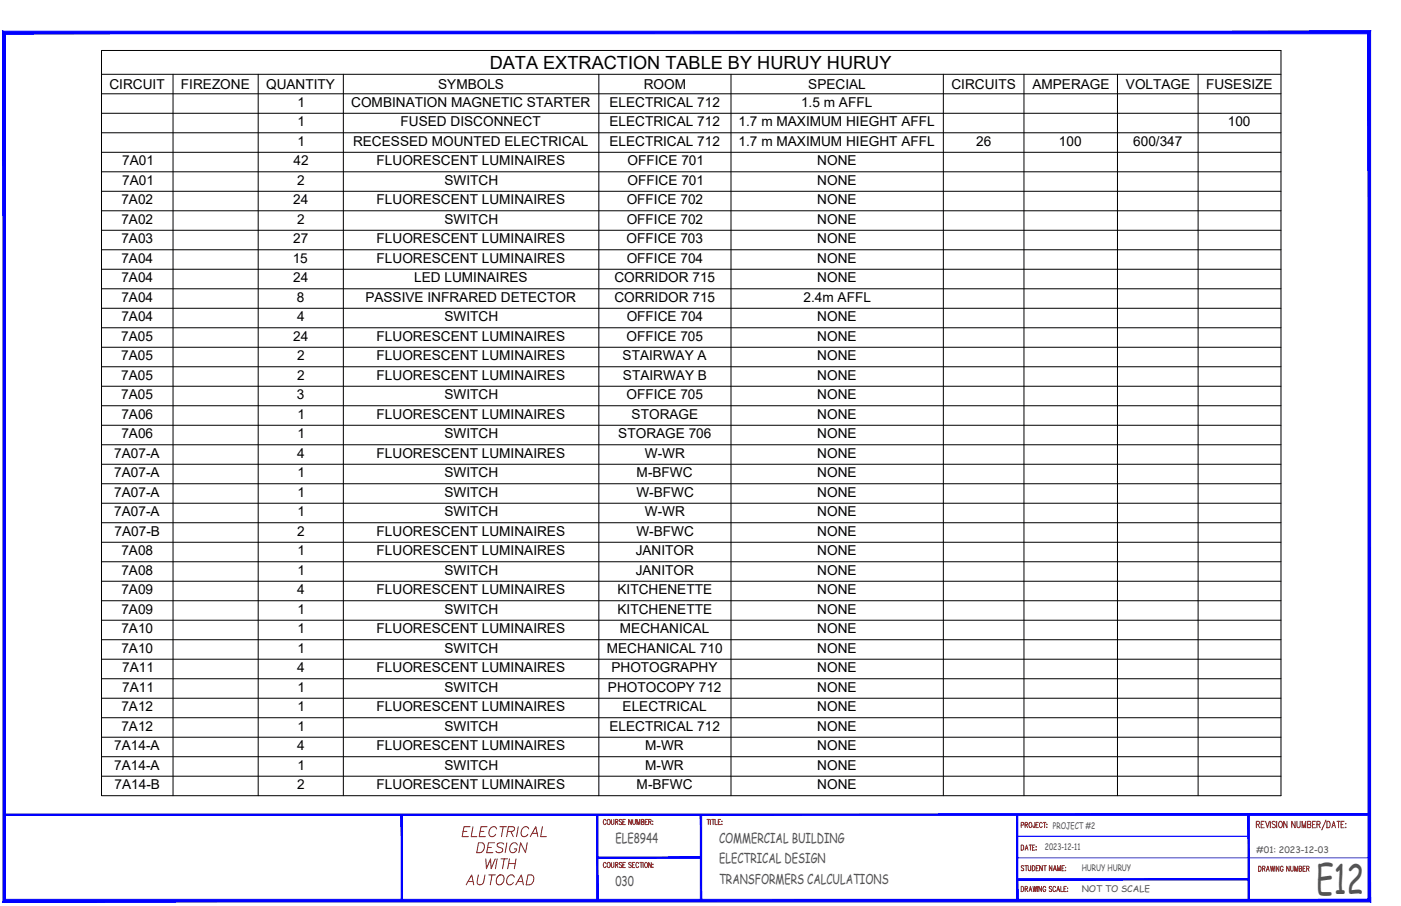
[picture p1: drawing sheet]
<svg xmlns="http://www.w3.org/2000/svg" width="432mm" height="279mm" viewBox="0 0 432 279" stroke-linecap="round" stroke-linejoin="round" font-family="sans-serif">
<!-- layer: E-SM-TAB-DEXT -->
<g fill="none" stroke="#000" stroke-width=".31">
<path d="M31.3 15.6h363.5v229.8h-363.5zM31.3 22.9h363.5M31.3 28.9h363.5M31.3 34.9h363.5M53.3 22.9v222.5M79.6 22.9v222.5M105.8 22.9v222.5M184.6 22.9v222.5M225.3 22.9v222.5M290.7 22.9v222.5M315.6 22.9v222.5M344.4 22.9v222.5"/>
<path d="M369.3 22.9v222.5M31.3 40.9h363.5M31.3 47h363.5M31.3 53h363.5M31.3 59h363.5M31.3 65h363.5M31.3 71h363.5M31.3 77h363.5M31.3 83h363.5M31.3 89.1h363.5M31.3 95.1h363.5M31.3 101.1h363.5"/>
<path d="M31.3 107.1h363.5M31.3 113.1h363.5M31.3 119.1h363.5M31.3 125.1h363.5M31.3 131.1h363.5M31.3 137.2h363.5M31.3 143.2h363.5M31.3 149.2h363.5M31.3 155.2h363.5M31.3 161.2h363.5M31.3 167.2h363.5M31.3 173.2h363.5"/>
<path d="M31.3 179.2h363.5M31.3 185.3h363.5M31.3 191.3h363.5M31.3 197.3h363.5M31.3 203.3h363.5M31.3 209.3h363.5M31.3 215.3h363.5M31.3 221.3h363.5M31.3 227.4h363.5M31.3 233.4h363.5M31.3 239.4h363.5"/>
</g>
<!-- layer: A-TL-LIN-BRDR -->
<g fill="#00f" stroke="#00f" stroke-width=".31">
<path d="M1.7 277.4l-.8 .8 420.7-.8zM.9 278.2l420.7-.8 .8 .8zM421.6 10.4v267l.8 .8zM421.6 10.4l.8-.8v268.6zM1.7 10.4h419.9l.8-.8zM.9 9.6h421.5l-420.7 .8zM.9 9.6l.8 267.8v-267zM.9 9.6l.8 267.8-.8 .8z"/>
<path d="M1.3 251v.4l420.7-.4zM1.3 251.4l420.7-.4v.4z"/>
<path d="M183.9 251.2l.4 26.6v-26.6zM183.9 251.2l.4 26.6h-.4z"/>
<path d="M123.6 251.2l.5 26.6v-26.6zM123.6 251.2l.5 26.6h-.5z"/>
<path d="M215.8 251.2l.5 26.6v-26.6zM215.8 251.2l.5 26.6h-.5z"/>
<path d="M313.3 251.2l.4 26.6v-26.6zM313.3 251.2l.4 26.6h-.4z"/>
<path d="M384.7 251.2l.4 26.6v-26.6zM384.7 251.2l.4 26.6h-.4z"/>
<path d="M184.1 264.3v.4l32-.4zM184.1 264.7l32-.4v.4z"/>
</g>
<!-- layer: A-TL-TXT-RED -->
<g fill="none" stroke="#f00" stroke-width=".31">
<path d="M186.8 253.1a.45 .45 0 0 0-.6-.4 .45 .45 0 0 0-.3 .6v.4a.45 .45 0 0 0 .3 .6 .45 .45 0 0 0 .6-.4M187.4 252.8l.1-.1a.83 .83 0 0 1 .6 .8 .83 .83 0 0 1-.6 .8 1.12 1.12 0 0 1-.1-1.5zM188.4 252.7v1.1l.3 .5 .5-.5v-1.1M189.6 253.5l.7-.1v-.6l-.7-.1v1.6M190 253.5l.4 .8M191.6 252.9l-.3-.2-.5 .2 .1 .4 .5 .2a.42 .42 0 0 1 .1 .7 .42 .42 0 0 1-.7-.1M192 253.5h.4M192.7 252.7h-.7v1.6h.7M194.6 252.7v1.6l-.8-1.6v1.6M195 252.7v1.1l.4 .5 .4-.5v-1.1M196.3 254.3v-1.6l.4 1.6 .5-1.6v1.6M197.6 253.5l.7-.1v-.6l-.7-.1v1.6l.8-.2v-.3l-.2-.3"/>
<path d="M198.8 253.5h.5M199.6 252.7h-.8v1.6h.8M199.9 253.5l.7-.1v-.6l-.7-.1v1.6M200.3 253.5l.4 .8M201.2 253.2h.1M201.2 254.1v.2zM217.9 252.7h.8M218.3 252.7v1.6M218.9 252.7v1.6M219.4 252.7h.8M219.8 252.7v1.6M220.4 252.7v1.6h.7"/>
<path d="M221.4 253.5h.4M222.1 252.7h-.7v1.6h.7M222.5 253.2h.1M222.5 254.1v.2zM314.7 254.5l.7-.1v-.7l-.7-.1v1.6M315.9 254.4l.7-.1v-.6l-.7-.1v1.6M316.3 254.4l.4 .8M317.4 253.7l.1-.1a.84 .84 0 0 1 .6 .8 .84 .84 0 0 1-.6 .8 1.13 1.13 0 0 1-.1-1.5zM318.9 253.6l-.1 1.5h-.3l-.1-.4M319.3 254.4h.4M320 253.6h-.7v1.6h.7M321.2 254a.45 .45 0 0 0-.5-.4 .45 .45 0 0 0-.3 .6v.4a.45 .45 0 0 0 .3 .6 .45 .45 0 0 0 .5-.4"/>
<path d="M321.6 253.6h.8M322 253.6v1.6M322.6 254.1v.2zM322.6 255.1v.1zM387.2 254.2l.9-.1v-.7l-.9-.1v2M387.7 254.2l.5 1.1M388.7 254.2h.6M389.6 253.3h-.9v2h.9M390.1 253.3l.5 2 .6-2M391.5 253.3v2M393.1 253.6l-.4-.3-.6 .3 .1 .4 .6 .3a.53 .53 0 0 1 .1 .9 .53 .53 0 0 1-.8-.2M393.5 253.3v2"/>
<path d="M394.4 253.4l.1-.1a1.06 1.06 0 0 1 .8 1 1.06 1.06 0 0 1-.8 1 1.39 1.39 0 0 1-.1-1.9zM396.7 253.3v2l-1-2v2M399.1 253.3v2l-1-2v2M399.7 253.3v1.4l.4 .6 .6-.3v-1.7M401.3 255.3v-2l.6 2 .5-2v2M403 254.2l.9-.1v-.7l-.9-.1v2l.9-.2 .1-.5-.3-.4M404.5 254.2h.6M405.5 253.3h-1v2h1M405.9 254.2l.8-.1v-.7l-.8-.1v2M406.4 254.2l.5 1.1M408.7 252.9l-1.3 3M409 253.3a1.08 1.08 0 0 1 1 .7 1.08 1.08 0 0 1-.3 1.2l-.7 .1z"/>
<path d="M410.5 255.3l.5-2 .6 2M410.7 254.6h.7M412.1 253.3h1M412.5 253.3v2M413.3 254.2h.6M414.3 253.3h-1v2h1M414.8 253.9v.2zM414.8 255.1v.2zM186.8 266.3a.45 .45 0 0 0-.6-.3 .45 .45 0 0 0-.3 .6v.3a.45 .45 0 0 0 .3 .6 .45 .45 0 0 0 .6-.3M187.4 266h.1a.83 .83 0 0 1 .6 .8 .83 .83 0 0 1-.6 .8 1.12 1.12 0 0 1-.1-1.6zM188.4 266v1.1l.3 .5 .5-.5v-1.1M189.6 266.7l.7-.1v-.6h-.7v1.6"/>
<path d="M190 266.7l.4 .9M191.6 266.2l-.3-.2-.5 .2 .1 .4 .5 .2a.42 .42 0 0 1 .1 .7 .42 .42 0 0 1-.7-.2M192 266.7h.4M192.7 266h-.7v1.6h.7M194.6 266.2l-.3-.2-.5 .2 .1 .4 .4 .2a.42 .42 0 0 1 .2 .7 .42 .42 0 0 1-.7-.2M194.9 266.7h.5M195.7 266h-.8v1.6h.8M196.9 266.3a.45 .45 0 0 0-.6-.3 .45 .45 0 0 0-.3 .6v.3a.45 .45 0 0 0 .3 .6 .45 .45 0 0 0 .6-.3M197.2 266h.8M197.6 266v1.6M198.2 266v1.6M198.9 266h.1a.83 .83 0 0 1 .6 .8 .83 .83 0 0 1-.6 .8 1.13 1.13 0 0 1-.1-1.6z"/>
<path d="M200.7 266v1.6l-.8-1.6v1.6M201.2 266.5v.1zM201.2 267.4v.2zM314.7 273.4a.8 .8 0 0 1 .9 .8 .8 .8 0 0 1-.9 .8zM314.7 260.6a.8 .8 0 0 1 .9 .8 .8 .8 0 0 1-.9 .8zM315.5 267.2l-.3-.3-.5 .3 .1 .3 .5 .3a.42 .42 0 0 1 .1 .7 .42 .42 0 0 1-.7-.2M315.9 266.9h.8M315.9 274.1l.7-.1v-.6h-.7v1.6M315.9 262.2l.5-1.6 .4 1.6M316.1 261.7h.6M316.3 266.9v1.6M316.3 274.1l.4 .9"/>
<path d="M316.9 266.9v1.2l.3 .4 .4-.2 .1-1.4M317.1 275l.5-1.6 .4 1.6M317.2 260.6h.8M317.3 274.4h.6M317.6 260.6v1.6M318.1 266.9a.8 .8 0 0 1 .9 .8 .8 .8 0 0 1-.9 .8zM318.2 261.4h.5M318.4 273.4l.3 1.6 .2-1.6 .3 1.6 .3-1.6M318.9 260.6h-.7v1.6h.7M319.3 261.1v.2zM319.3 262v.2zM319.3 267.7h.5"/>
<path d="M319.7 273.4v1.6M320.1 266.9h-.8v1.6h.8M321 273.4v1.6l-.8-1.6v1.6M321.2 266.9v1.6l-.8-1.6v1.6M321.7 266.9h.8M322.1 266.9v1.6M322.3 273.7a.45 .45 0 0 0-.5-.3 .45 .45 0 0 0-.4 .6v.3a.46 .46 0 0 0 .5 .7 .46 .46 0 0 0 .4-.7h-.3M324.2 273.6l-.3-.2-.5 .2 .1 .4 .4 .2a.42 .42 0 0 1 .1 .7 .42 .42 0 0 1-.6-.2M324.2 266.9v1.6l-.8-1.6v1.6M324.7 268.5l.4-1.6 .5 1.6M324.8 268h.6M325.4 273.7a.44 .44 0 0 0-.6-.3 .44 .44 0 0 0-.3 .6v.3a.44 .44 0 0 0 .3 .6 .44 .44 0 0 0 .6-.3"/>
<path d="M325.7 275l.4-1.6 .5 1.6M325.9 274.4h.5M325.9 268.5v-1.6l.5 1.6 .4-1.6v1.6M327 273.4v1.6h.6M327.3 267.7h.4M327.9 274.1h.5M328 266.9h-.7v1.6h.7M328.4 267.5v.1zM328.4 268.4v.1zM328.7 273.4h-.8v1.6h.8M329.1 273.9v.1zM329.1 274.8v.2z"/>
<path d="M387.9 267.1a.8 .8 0 0 1 .8 .8 .8 .8 0 0 1-.8 .8zM389.1 267.9l.7-.1v-.6l-.7-.1v1.6M389.5 267.9l.4 .8M390.3 268.7l.4-1.6 .5 1.6M390.5 268.2h.5M391.6 267.1l.2 1.6 .3-1.6 .3 1.6 .3-1.6M392.9 267.1v1.6M394.2 267.1v1.6l-.8-1.6v1.6M395.5 267.5a.45 .45 0 0 0-.6-.4 .45 .45 0 0 0-.3 .6v.4a.46 .46 0 0 0 .4 .6 .46 .46 0 0 0 .5-.6h-.3M397.3 267.1v1.6l-.8-1.6v1.6M397.8 267.1v1.1l.3 .5 .4-.2 .1-1.4M399 268.7v-1.6l.5 1.6 .5-1.6v1.6"/>
<path d="M400.4 267.9l.7-.1v-.6l-.7-.1v1.6l.7-.1 .1-.4-.3-.3M401.6 267.9h.5M402.3 267.1h-.7v1.6h.7M402.7 267.9l.7-.1v-.6l-.7-.1v1.6M403.1 267.9l.4 .8"/>
</g>
<!-- layer: A-TL-LIN-HORZ -->
<path d="M313.5 271.4h71.4v-.4zM313.5 271h71.4l-71.4 .4z" fill="#00f" stroke="#00f" stroke-width=".31"/>
<path d="M313.5 257.9h71.4M313.5 264.6h108.5" fill="none" stroke="#00f" stroke-width=".31"/>
<!-- layer: E-NW-TAB-CCT -->
<path d="M1.3 10h420.7v241.2h-420.7z" fill="none" stroke="#00f" stroke-width=".31"/>
<text font-size="12.5" fill="#545454" x="405.7" y="275.7">E12</text>
<g font-size="6.6" fill="#f00">
<text x="141.5" y="259.3">ELECTRICAL</text>
<text x="146" y="264.2">DESIGN</text>
<text x="148.9" y="269.2">WITH</text>
<text x="142.9" y="274.1">AUTOCAD</text>
</g>
<text font-size="5.6" x="150.9" y="21.2">DATA EXTRACTION TABLE BY HURUY HURUY</text>
<g font-size="4.2">
<text x="33.7" y="27.4">CIRCUIT</text>
<text x="55.8" y="27.4">FIREZONE</text>
<text x="82" y="27.3">QUANTITY</text>
<text x="135.1" y="27.4">SYMBOLS</text>
<text x="198.4" y="27.4">ROOM</text>
<text x="249.1" y="27.4">SPECIAL</text>
<text x="293.3" y="27.4">CIRCUITS</text>
<text x="318.2" y="27.4">AMPERAGE</text>
<text x="347" y="27.4">VOLTAGE</text>
<text x="371.7" y="27.4">FUSESIZE</text>
<text x="91.7" y="32.9">1</text>
<text x="108.2" y="33">COMBINATION MAGNETIC STARTER</text>
<text x="187.8" y="33">ELECTRICAL 712</text>
<text x="246.9" y="32.9">1.5 m AFFL</text>
<text x="91.7" y="39">1</text>
<text x="123.5" y="39">FUSED DISCONNECT</text>
<text x="187.8" y="39">ELECTRICAL 712</text>
<text x="227.6" y="39">1.7 m MAXIMUM HIEGHT AFFL</text>
<text x="378.4" y="39">100</text>
<text x="91.7" y="45">1</text>
<text x="108.8" y="45">RECESSED MOUNTED ELECTRICAL</text>
<text x="187.8" y="45">ELECTRICAL 712</text>
<text x="227.6" y="45">1.7 m MAXIMUM HIEGHT AFFL</text>
<text x="300.9" y="45">26</text>
<text x="326.4" y="45">100</text>
<text x="349.3" y="45">600/347</text>
<text x="37.7" y="51">7A01</text>
<text x="90.4" y="51">42</text>
<text x="116.1" y="51">FLUORESCENT LUMINAIRES</text>
<text x="193.4" y="51">OFFICE 701</text>
<text x="251.9" y="51">NONE</text>
<text x="37.7" y="57">7A01</text>
<text x="91.6" y="57">2</text>
<text x="137" y="57">SWITCH</text>
<text x="193.4" y="57">OFFICE 701</text>
<text x="251.9" y="57">NONE</text>
<text x="37.4" y="63">7A02</text>
<text x="90.4" y="63">24</text>
<text x="116.1" y="63.1">FLUORESCENT LUMINAIRES</text>
<text x="193.2" y="63.1">OFFICE 702</text>
<text x="251.9" y="63.1">NONE</text>
<text x="37.4" y="69">7A02</text>
<text x="91.6" y="69">2</text>
<text x="137" y="69.1">SWITCH</text>
<text x="193.2" y="69.1">OFFICE 702</text>
<text x="251.9" y="69.1">NONE</text>
<text x="37.4" y="75">7A03</text>
<text x="90.4" y="75">27</text>
<text x="116.1" y="75.1">FLUORESCENT LUMINAIRES</text>
<text x="193.1" y="75.1">OFFICE 703</text>
<text x="251.9" y="75.1">NONE</text>
<text x="37.4" y="81">7A04</text>
<text x="90.2" y="81">15</text>
<text x="116.1" y="81.1">FLUORESCENT LUMINAIRES</text>
<text x="193.1" y="81.1">OFFICE 704</text>
<text x="251.9" y="81.1">NONE</text>
<text x="37.4" y="87.1">7A04</text>
<text x="90.4" y="87.1">24</text>
<text x="127.6" y="87.1">LED LUMINAIRES</text>
<text x="189.4" y="87.1">CORRIDOR 715</text>
<text x="251.9" y="87.1">NONE</text>
<text x="37.4" y="93.1">7A04</text>
<text x="91.5" y="93.1">8</text>
<text x="112.6" y="93.1">PASSIVE INFRARED DETECTOR</text>
<text x="189.4" y="93.1">CORRIDOR 715</text>
<text x="247.6" y="93.1">2.4m AFFL</text>
<text x="37.4" y="99.1">7A04</text>
<text x="91.6" y="99.1">4</text>
<text x="137" y="99.1">SWITCH</text>
<text x="193.1" y="99.1">OFFICE 704</text>
<text x="251.9" y="99.1">NONE</text>
<text x="37.4" y="105.1">7A05</text>
<text x="90.4" y="105.1">24</text>
<text x="116.1" y="105.1">FLUORESCENT LUMINAIRES</text>
<text x="193.1" y="105.1">OFFICE 705</text>
<text x="251.9" y="105.1">NONE</text>
<text x="37.4" y="111.1">7A05</text>
<text x="91.6" y="111.1">2</text>
<text x="116.1" y="111.2">FLUORESCENT LUMINAIRES</text>
<text x="191.9" y="111.2">STAIRWAY A</text>
<text x="251.9" y="111.2">NONE</text>
<text x="37.4" y="117.1">7A05</text>
<text x="91.6" y="117.1">2</text>
<text x="116.1" y="117.2">FLUORESCENT LUMINAIRES</text>
<text x="192" y="117.2">STAIRWAY B</text>
<text x="251.9" y="117.2">NONE</text>
<text x="37.4" y="123.1">7A05</text>
<text x="91.5" y="123.1">3</text>
<text x="137" y="123.2">SWITCH</text>
<text x="193.1" y="123.2">OFFICE 705</text>
<text x="251.9" y="123.2">NONE</text>
<text x="37.4" y="129.1">7A06</text>
<text x="91.7" y="129.1">1</text>
<text x="116.1" y="129.2">FLUORESCENT LUMINAIRES</text>
<text x="194.7" y="129.2">STORAGE</text>
<text x="251.9" y="129.2">NONE</text>
<text x="37.4" y="135.2">7A06</text>
<text x="91.7" y="135.2">1</text>
<text x="137" y="135.2">SWITCH</text>
<text x="190.6" y="135.2">STORAGE 706</text>
<text x="251.9" y="135.2">NONE</text>
<text x="35.2" y="141.2">7A07-A</text>
<text x="91.6" y="141.2">4</text>
<text x="116.1" y="141.2">FLUORESCENT LUMINAIRES</text>
<text x="198.8" y="141.2">W-WR</text>
<text x="251.9" y="141.2">NONE</text>
<text x="35.2" y="147.2">7A07-A</text>
<text x="91.7" y="147.2">1</text>
<text x="137" y="147.2">SWITCH</text>
<text x="196.2" y="147.2">M-BFWC</text>
<text x="251.9" y="147.2">NONE</text>
<text x="35.2" y="153.2">7A07-A</text>
<text x="91.7" y="153.2">1</text>
<text x="137" y="153.2">SWITCH</text>
<text x="196.1" y="153.2">W-BFWC</text>
<text x="251.9" y="153.2">NONE</text>
<text x="35.2" y="159.2">7A07-A</text>
<text x="91.7" y="159.2">1</text>
<text x="137" y="159.3">SWITCH</text>
<text x="198.8" y="159.2">W-WR</text>
<text x="251.9" y="159.3">NONE</text>
<text x="35.3" y="165.2">7A07-B</text>
<text x="91.6" y="165.2">2</text>
<text x="116.1" y="165.3">FLUORESCENT LUMINAIRES</text>
<text x="196.1" y="165.3">W-BFWC</text>
<text x="251.9" y="165.3">NONE</text>
<text x="37.4" y="171.2">7A08</text>
<text x="91.7" y="171.2">1</text>
<text x="116.1" y="171.3">FLUORESCENT LUMINAIRES</text>
<text x="195.9" y="171.3">JANITOR</text>
<text x="251.9" y="171.3">NONE</text>
<text x="37.4" y="177.3">7A08</text>
<text x="91.7" y="177.3">1</text>
<text x="137" y="177.3">SWITCH</text>
<text x="195.9" y="177.3">JANITOR</text>
<text x="251.9" y="177.3">NONE</text>
<text x="37.4" y="183.3">7A09</text>
<text x="91.6" y="183.3">4</text>
<text x="116.1" y="183.3">FLUORESCENT LUMINAIRES</text>
<text x="190.3" y="183.3">KITCHENETTE</text>
<text x="251.9" y="183.3">NONE</text>
<text x="37.4" y="189.3">7A09</text>
<text x="91.7" y="189.3">1</text>
<text x="137" y="189.3">SWITCH</text>
<text x="190.3" y="189.3">KITCHENETTE</text>
<text x="251.9" y="189.3">NONE</text>
<text x="37.4" y="195.3">7A10</text>
<text x="91.7" y="195.3">1</text>
<text x="116.1" y="195.3">FLUORESCENT LUMINAIRES</text>
<text x="191.1" y="195.3">MECHANICAL</text>
<text x="251.9" y="195.3">NONE</text>
<text x="37.4" y="201.3">7A10</text>
<text x="91.7" y="201.3">1</text>
<text x="137" y="201.3">SWITCH</text>
<text x="187" y="201.3">MECHANICAL 710</text>
<text x="251.9" y="201.3">NONE</text>
<text x="37.7" y="207.3">7A11</text>
<text x="91.6" y="207.3">4</text>
<text x="116.1" y="207.4">FLUORESCENT LUMINAIRES</text>
<text x="188.4" y="207.4">PHOTOGRAPHY</text>
<text x="251.9" y="207.4">NONE</text>
<text x="37.7" y="213.3">7A11</text>
<text x="91.7" y="213.3">1</text>
<text x="137" y="213.4">SWITCH</text>
<text x="187.4" y="213.4">PHOTOCOPY 712</text>
<text x="251.9" y="213.4">NONE</text>
<text x="37.4" y="219.4">7A12</text>
<text x="91.7" y="219.4">1</text>
<text x="116.1" y="219.4">FLUORESCENT LUMINAIRES</text>
<text x="191.9" y="219.4">ELECTRICAL</text>
<text x="251.9" y="219.4">NONE</text>
<text x="37.4" y="225.4">7A12</text>
<text x="91.7" y="225.4">1</text>
<text x="137" y="225.4">SWITCH</text>
<text x="187.8" y="225.4">ELECTRICAL 712</text>
<text x="251.9" y="225.4">NONE</text>
<text x="35.2" y="231.4">7A14-A</text>
<text x="91.6" y="231.4">4</text>
<text x="116.1" y="231.4">FLUORESCENT LUMINAIRES</text>
<text x="198.9" y="231.4">M-WR</text>
<text x="251.9" y="231.4">NONE</text>
<text x="35.2" y="237.4">7A14-A</text>
<text x="91.7" y="237.4">1</text>
<text x="137" y="237.4">SWITCH</text>
<text x="198.9" y="237.4">M-WR</text>
<text x="251.9" y="237.4">NONE</text>
<text x="35.3" y="243.4">7A14-B</text>
<text x="91.6" y="243.4">2</text>
<text x="116.1" y="243.4">FLUORESCENT LUMINAIRES</text>
<text x="196.2" y="243.4">M-BFWC</text>
<text x="251.9" y="243.4">NONE</text>
</g>
<g font-size="4.2" fill="#545454">
<text x="189.7" y="259.9">ELE8944</text>
<text x="221.6" y="259.9">COMMERCIAL BUILDING</text>
<text x="221.6" y="266.3">ELECTRICAL DESIGN</text>
<text x="189.7" y="273.2">030</text>
<text x="221.6" y="272.6">TRANSFORMERS CALCULATIONS</text>
</g>
<g font-size="2.8" fill="#545454">
<text x="324.5" y="255.5">PROJECT #2</text>
<text x="322.1" y="262.2">2023-12-11</text>
<text x="387.2" y="263">#01: 2023-12-03</text>
<text x="333.4" y="268.6">HURUY HURUY</text>
<text x="333.4" y="275.2">NOT TO SCALE</text>
</g>
</svg>
